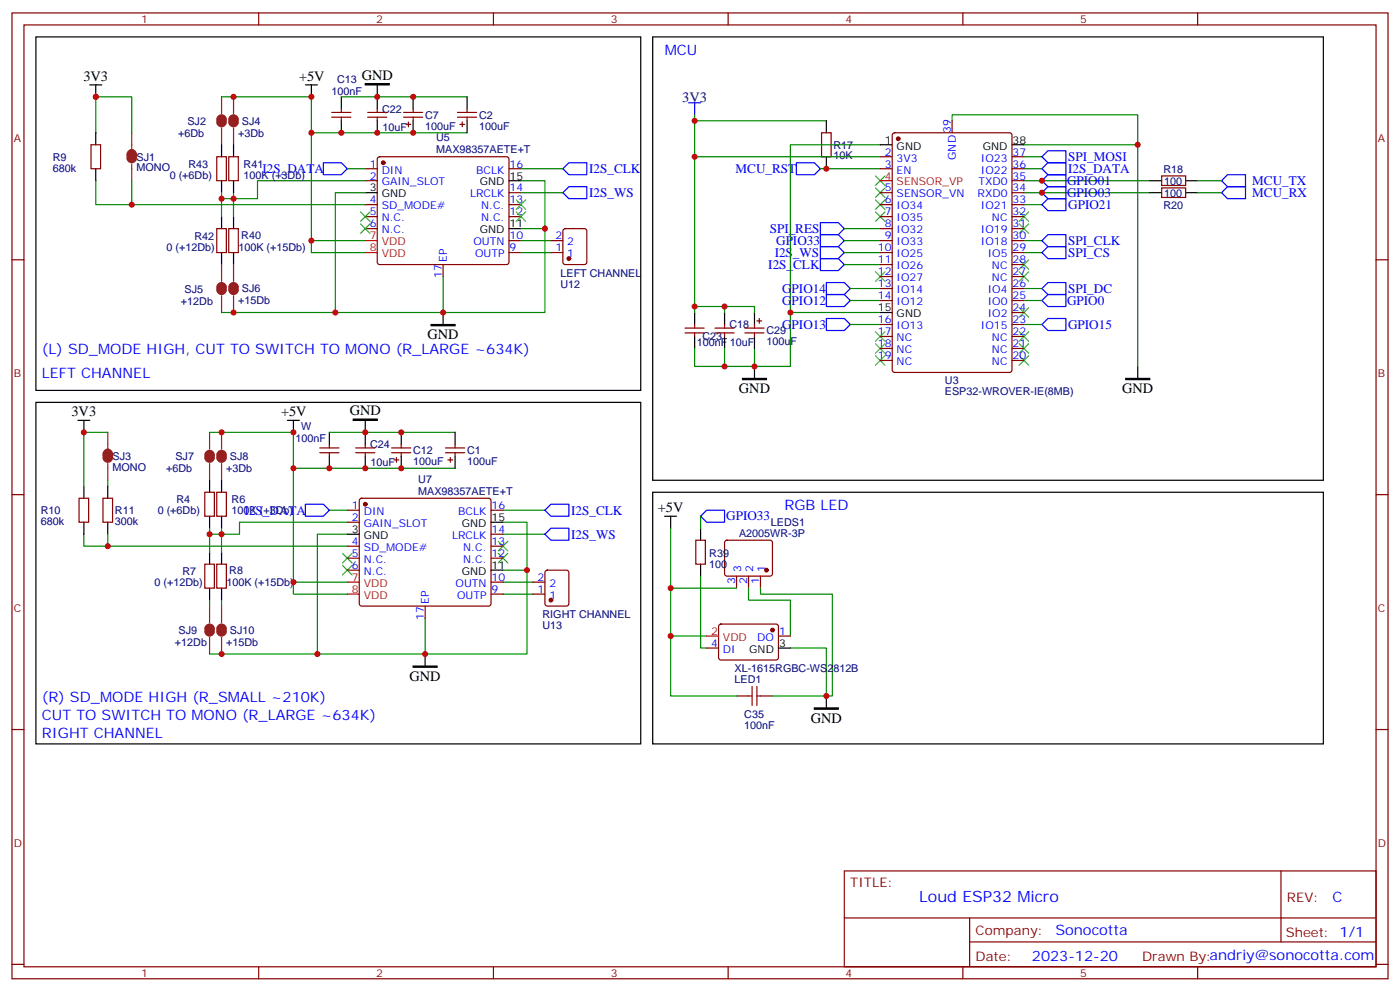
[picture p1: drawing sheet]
<svg xmlns="http://www.w3.org/2000/svg" width="412mm" height="292mm" viewBox="0 0 412 292" stroke-linecap="round" stroke-linejoin="round" font-family="sans-serif">
<g fill="none" stroke="#870000" stroke-width=".35">
<path d="M3.5 3.8h405.4v284.3h-405.4zM7.1 7.3h398.2v277.3h-398.2zM76.2 3.8v3.5M145.3 3.8v3.5M214.5 3.8v3.5M283.6 3.8v3.5M352.8 3.8v3.5M97.7 34.5h5.7M97.7 33.1h5.7M100.5 32v1.1M100.5 34.5v1.1M108.3 34.5h5.6"/>
<path d="M108.3 33.1h5.6M111.1 32v1.1M111.1 34.5v1.1M118.9 34.5h5.6M118.9 33.1h5.6M119.6 36.6h1.4M120.3 35.9v1.4M121.7 32v1.1M121.7 34.5v1.1M134.8 34.5h5.6M134.8 33.1h5.6M135.5 36.6h1.4"/>
<path d="M136.2 35.9v1.4M137.6 32v1.1M137.6 34.5v1.1M242 39.1h2.8v7h-2.8zM263.1 39.3l.4-.2h33.9l.6 .4 .1 69.4-.5 .7h-34.1l-.6-.4-.1-69.4zM280.5 35.6v3.5M26.8 42.6h2.8v7.1h-2.8zM63.9 46.1h2.8v7.1h-2.8zM67.4 46.1h2.8v7.1h-2.8zM107.6 49.7h3.5M107.6 53.2h3.5M111.4 46.3l.4-.2h37.4l.5 .2 .2 .5v30.4l-.2 .5-.5 .2h-37.4l-.5-.2-.2-.5v-30.4z"/>
<path d="M149.9 49.7h3.6M149.9 56.7h3.6M259.3 49.7h3.5M259.3 56.7h3.5M259.3 46.1h3.5M298.1 49.7h3.5M298.1 53.2h3.5M298.1 56.7h3.5M298.1 46.1h3.5M342.2 51.8h7v2.8h-7zM342.2 55.3h7v2.8h-7zM3.5 76.5h3.6"/>
<path d="M63.9 67.3h2.8v7.1h-2.8zM67.4 67.3h2.8v7.1h-2.8zM107.6 60.3h3.5M107.6 63.8h3.5M107.6 67.3h3.5M130.5 77.9v3.5M149.9 60.3h3.6M149.9 63.8h3.6M149.9 74.4h3.6M149.9 70.8h3.6M162.3 74.4h3.5M162.3 70.8h3.5"/>
<path d="M166 67.5l.5-.2h5.7l.6 .4 .1 9.5-.5 .6-5.9 .1-.6-.5-.1-9.4zM259.3 60.3h3.5M259.3 63.8h3.5M259.3 67.3h3.5M259.3 74.4h3.5M259.3 70.8h3.5M259.3 77.9h3.5M298.1 60.3h3.5M298.1 63.8h3.5M298.1 67.3h3.5M298.1 74.4h3.5M298.1 70.8h3.5"/>
<path d="M298.1 77.9h3.5M405.3 76.5h3.6M201.8 98h5.6M201.8 96.6h5.6M204.6 95.5v1.1M204.6 98v1.1M210.6 98h5.7M210.6 96.6h5.7M213.4 95.5v1.1M213.4 98v1.1M219.4 98h5.7M219.4 96.6h5.7"/>
<path d="M222.2 95.5v1.1M222.2 98v1.1M223 94.5h1.4M223.7 93.8v1.4M259.3 81.4h3.5M259.3 84.9h3.5M259.3 88.5h3.5M259.3 95.5h3.5M259.3 99.1h3.5M298.1 81.4h3.5M298.1 84.9h3.5M298.1 88.5h3.5"/>
<path d="M298.1 92h3.5M298.1 95.5h3.5M298.1 99.1h3.5M259.3 102.6h3.5M259.3 106.1h3.5M298.1 102.6h3.5M298.1 106.1h3.5M94.2 133.3h5.6M94.2 131.9h5.6M97 130.8v1.1M97 133.3v1M104.8 133.3h5.6"/>
<path d="M104.8 131.9h5.6M107.6 130.8v1.1M107.6 133.3v1M115.4 133.3h5.6M115.4 131.9h5.6M116.1 135.4h1.4M116.8 134.7v1.4M118.2 130.8v1.1M118.2 133.3v1M131.2 133.3h5.7M131.2 131.9h5.7M131.9 135.4h1.4"/>
<path d="M132.6 134.7v1.4M134.1 130.8v1.1M134.1 133.3v1M3.5 145.6h3.6M23.3 146.7h2.8v7h-2.8zM30.3 146.7h2.9v7h-2.9zM60.3 144.9h2.8v7.1h-2.8zM63.9 144.9h2.8v7.1h-2.8zM102.3 150.2h3.5M102.3 153.7h3.5M106.1 146.9l.4-.2h37.4l.5 .2 .2 .5v30.3l-.2 .5-.5 .2h-37.4l-.5-.2-.2-.5v-30.3zM144.6 150.2h3.6"/>
<path d="M144.6 157.3h3.6M205 159h2.8v7.1h-2.8zM213.7 159.2l.4-.2h12.7l.5 .2 .2 .5v9.5l-.7 .4-12.9-.1-.5-.6v-9.2zM405.3 145.6h3.6M60.3 166.1h2.8v7h-2.8zM63.9 166.1h2.8v7h-2.8zM102.3 160.8h3.5M102.3 164.3h3.5M102.3 167.9h3.5M125.2 178.4v3.6M144.6 160.8h3.6M144.6 164.3h3.6"/>
<path d="M144.6 174.9h3.6M144.6 171.4h3.6M157 174.9h3.5M157 171.4h3.5M160.7 168.1l.5-.2h5.7l.6 .4 .1 9.4-.5 .7h-5.9l-.6-.4-.1-9.4zM217 169.6v3.5M220.5 169.6v3.5M224 169.6v3.5M208.1 190.8h3.6M211.9 183.9l.5-.2 16.5 .1 .4 .6-.1 9.5-.6 .4-16.5-.1-.4-.6v-9.2zM229.3 187.3h3.5M3.5 214.8h3.6"/>
<path d="M217 204.9h3.5M224 204.9h3.5M405.3 214.8h3.6M248.7 256.4h156.6v28.2h-156.6zM377.3 256.4v20.9M248.7 270.2h156.5M285.6 277.3h119.6M285.6 270.2v14.2M3.5 283.9h3.6M76.2 284.6v3.5M145.3 284.6v3.5M214.5 284.6v3.5"/>
<path d="M283.6 284.6v3.5M352.8 284.6v3.5M405.3 283.9h3.6"/>
</g>
<g fill="#870000" stroke="#870000" stroke-width=".35">
<circle cx="112.9" cy="47.9" r=".53"/>
<circle cx="107.6" cy="148.4" r=".53"/>
<circle cx="167.6" cy="76.1" r=".53"/>
<circle cx="162.3" cy="176.7" r=".53"/>
<circle cx="264.6" cy="40.9" r=".53"/>
<circle cx="225.8" cy="167.9" r=".53"/>
<circle cx="227.5" cy="185.5" r=".53"/>
</g>
<g fill="none" stroke="#000" stroke-width=".35">
<path d="M10.6 10.9h178.1v104h-178.1zM192.3 10.9h197.5v130.5h-197.5zM26.5 25h3.5M28.2 25v3.5M28.2 39.1v3.5M90 25h3.5M91.7 25v3.5M100.5 28.5v3.5M100.5 35.6v3.5M111.1 25v7M111.1 35.6v3.5M121.7 28.5v3.5"/>
<path d="M121.7 35.6v3.5M137.6 28.5v3.5M137.6 35.6v3.5M243.4 35.6v3.5M28.2 49.7v3.5M65.3 42.6v3.5M65.3 53.2v3.5M68.8 42.6v3.5M68.8 53.2v3.5M107.6 56.7h3.5M149.9 53.2h3.6M243.4 46.1v3.6"/>
<path d="M259.3 42.6h3.5M298.1 42.6h3.5M338.7 56.7h3.5M338.7 53.2h3.5M349.2 56.7h3.6M349.2 53.2h3.6M65.3 63.8v3.5M65.3 74.4v3.5M68.8 63.8v3.5M68.8 74.4v3.5M149.9 67.3h3.6M130.5 92v3.5"/>
<path d="M204.6 92v3.5M204.6 99.1v3.5M213.4 92v3.5M213.4 99.1v3.5M222.2 92v3.5M222.2 99.1v3.5M259.3 92h3.5M10.6 118.5h178.1v100.5h-178.1zM222.2 107.9v3.5M335.1 107.9v3.5M22.9 123.8h3.6M24.7 123.8v3.5"/>
<path d="M84.7 123.8h3.5M86.4 123.8v3.5M97 127.3v3.5M97 134.3v3.6M107.6 123.8v7M107.6 134.3v3.6M118.2 127.3v3.5M118.2 134.3v3.6M134.1 127.3v3.5M134.1 134.3v3.6M24.7 143.2v3.5M24.7 153.7v3.6"/>
<path d="M31.7 143.2v3.5M31.7 153.7v3.6M61.7 141.4v3.5M61.7 152v3.5M65.3 141.4v3.5M65.3 152v3.5M102.3 157.3h3.5M144.6 153.7h3.6M192.3 144.9h197.5v74.1h-197.5zM195.8 152h3.5M197.6 152v3.5M206.4 155.5v3.5"/>
<path d="M61.7 162.6v3.5M61.7 173.1v3.6M65.3 162.6v3.5M65.3 173.1v3.6M144.6 167.9h3.6M206.4 166.1v3.5M125.2 192.5v3.6M229.3 190.8h3.5M243.4 204.9v3.5"/>
</g>
<path d="M259.3 53.2h3.5M107.6 70.8h3.5M107.6 74.4h3.5M102.3 171.4h3.5M102.3 174.9h3.5M208.1 187.3h3.6" fill="none" stroke="#f00" stroke-width=".35"/>
<g fill="none" stroke="#008700" stroke-width=".35">
<path d="M28.2 39.1v-10.6h10.6v10.6M65.3 28.5h26.4v45.9h15.9M91.7 39.1h45.9M100.5 28.5h37.1M204.6 33.8v12.3h54.7M204.6 35.6h38.8M280.5 35.6v-1.8h54.6v74.1M28.2 53.2v7.1h79.4M38.8 53.2v7.1M65.3 58.5h3.5v5.3M65.3 56.7v7.1M102.3 49.7h5.3"/>
<path d="M107.6 56.7h-8.8v35.3h31.7v-10.6M107.6 53.2h-31.8v5.3h-7v-1.8M153.5 53.2h7v14.1M153.5 49.7h12.3M153.5 56.7h12.3M204.6 46.1v45.9M241.7 49.7h17.6M259.3 42.6h-26.5v49.4M301.6 49.7h5.3M301.6 56.7h37.1M301.6 46.1h5.3M301.6 53.2h37.1"/>
<path d="M301.6 42.6h33.5M352.8 56.7h7M352.8 53.2h7M91.7 70.8h15.9M153.5 67.3h7v24.7h-30M153.5 70.8h8.8M153.5 74.4h8.8M248.7 70.8h10.6M248.7 77.9h10.6M248.7 74.4h10.6M248.7 67.3h10.6M301.6 70.8h5.3"/>
<path d="M301.6 74.4h5.3M301.6 60.3h5.3M65.3 92h33.5M204.6 90.2h8.8v1.8M213.4 90.2h8.8v1.8M250.5 84.9h8.8M250.5 88.5h8.8M250.5 95.5h8.8M259.3 92h-26.5v15.9h-10.6v-5.3M301.6 84.9h5.3M301.6 88.5h5.3M301.6 95.5h5.3"/>
<path d="M204.6 102.6v5.3h8.8M213.4 102.6v5.3h8.8M31.7 127.3h-7v15.9M61.7 127.3h24.7v47.6h15.9M86.4 137.9h47.7M97 127.3h37.1M24.7 157.3v3.5h77.6M31.7 141.4v1.8M31.7 157.3v3.5M61.7 155.5v7.1M65.3 155.5v7.1M97 150.2h5.3"/>
<path d="M102.3 153.7h-31.7v3.6h-8.9M102.3 157.3h-8.8v35.2h31.7v-10.5M148.2 153.7h7v14.2M148.2 150.2h12.3M148.2 157.3h12.3M197.6 155.5v17.6h19.4M206.4 152v3.5M61.7 176.7v1.7M65.3 176.7v1.7M86.4 171.4h15.9M148.2 167.9h7v24.6h-30M148.2 174.9h8.8"/>
<path d="M148.2 171.4h8.8M197.6 173.1v31.8h19.4M206.4 169.6v21.2h1.7M220.5 173.1v3.6h12.3v10.6M224 173.1v1.8h21.2v30h-1.8M61.7 192.5h31.8M197.6 187.3h10.5M232.8 190.8h10.6v14.1h-15.9"/>
</g>
<g fill="none" stroke="#3c3" stroke-width=".35">
<path d="M152 58.8l2.9 2.9M154.9 58.8l-2.9 2.9M257.9 58.8l2.8 2.9M257.9 51.8l2.8 2.8M257.9 55.3l2.8 2.8M260.7 58.8l-2.8 2.9M260.7 51.8l-2.8 2.8M260.7 55.3l-2.8 2.8M106.2 65.9l2.8 2.8M106.2 62.4l2.8 2.8M109 65.9l-2.8 2.8M109 62.4l-2.8 2.8"/>
<path d="M152 62.4l2.9 2.8M154.9 62.4l-2.9 2.8M257.9 62.4l2.8 2.8M260.7 62.4l-2.8 2.8M300.2 65.9l2.8 2.8M300.2 62.4l2.8 2.8M300.2 76.5l2.8 2.8M303 65.9l-2.8 2.8M303 62.4l-2.8 2.8M303 76.5l-2.8 2.8M257.9 80l2.8 2.8M257.9 97.6l2.8 2.9"/>
<path d="M260.7 80l-2.8 2.8M260.7 97.6l-2.8 2.9M300.2 90.6l2.8 2.8M300.2 97.6l2.8 2.9M300.2 80l2.8 2.8M303 90.6l-2.8 2.8M303 97.6l-2.8 2.9M303 80l-2.8 2.8M257.9 104.7l2.8 2.8M257.9 101.2l2.8 2.8M260.7 104.7l-2.8 2.8M260.7 101.2l-2.8 2.8"/>
<path d="M300.2 101.2l2.8 2.8M300.2 104.7l2.8 2.8M303 101.2l-2.8 2.8M303 104.7l-2.8 2.8M146.8 159.4l2.8 2.8M149.6 159.4l-2.8 2.8M100.9 162.9l2.8 2.8M100.9 166.4l2.8 2.9M103.7 162.9l-2.8 2.8M103.7 166.4l-2.8 2.9M146.8 162.9l2.8 2.8M149.6 162.9l-2.8 2.8"/>
</g>
<g fill="none" stroke="#00f" stroke-width=".35">
<path d="M202.8 30.3h3.6M204.6 30.3v3.5M95.2 47.9h5.3l1.8 1.8-1.8 1.7h-5.3zM165.8 49.7l1.8-1.8h5.3v3.5h-5.3zM167.6 55h5.3v3.5h-5.3l-1.8-1.8zM234.6 47.9h5.3l1.8 1.8-1.8 1.7h-5.3zM306.9 46.1l1.8-1.7h5.3v3.5h-5.3zM306.9 49.7l1.8-1.8h5.3v3.5h-5.3zM306.9 53.2l1.8-1.8h5.3v3.6h-5.3zM306.9 56.7l1.8-1.7h5.3v3.5h-5.3zM359.8 53.2l1.8-1.8h5.3v3.6h-5.3zM361.6 55h5.3v3.5h-5.3l-1.8-1.8z"/>
<path d="M241.7 65.5h5.2l1.8 1.8-1.8 1.8h-5.2zM241.7 76.1h5.2l1.8 1.8-1.8 1.8h-5.2zM241.7 72.6h5.2l1.8 1.8-1.8 1.7h-5.2zM241.7 69.1h5.2l1.8 1.7-1.8 1.8h-5.2zM306.9 60.3l1.8-1.8h5.3v3.5h-5.3zM306.9 74.4l1.8-1.8h5.3v3.5h-5.3zM306.9 70.8l1.8-1.7h5.3v3.5h-5.3zM243.4 83.2h5.3l1.8 1.7-1.8 1.8h-5.3zM243.4 86.7h5.3l1.8 1.8-1.8 1.7h-5.3zM243.4 93.8h5.3l1.8 1.7-1.8 1.8h-5.3zM306.9 84.9l1.8-1.7h5.3v3.5h-5.3zM306.9 95.5l1.8-1.7h5.3v3.5h-5.3z"/>
<path d="M306.9 88.5l1.8-1.8h5.3v3.5h-5.3zM90 148.4h5.2l1.8 1.8-1.8 1.8h-5.2zM160.5 157.3l1.8-1.8h5.3v3.5h-5.3zM160.5 150.2l1.8-1.8h5.3v3.6h-5.3zM206.4 152l1.7-1.8h5.3v3.5h-5.3z"/>
</g>
<path d="M107.6 24.6h7.1v.4h-7.1zM127 95.5h7.1v.4h-7.1zM218.7 111.4h7.1v.4h-7.1zM331.6 111.4h7.1v.4h-7.1zM104.1 123.4h7v.4h-7zM121.7 196.1h7.1v.3h-7.1zM239.9 208.4h7v.4h-7z" fill="#000" stroke="#000" stroke-width=".35"/>
<g fill="none" stroke="#8c2424" stroke-width="1.8">
<path d="M64.6 35.2a.71 .71 0 0 1 .7-.7 .71 .71 0 0 1 .7 .7M64.6 35.9a.71 .71 0 0 0 .7 .7 .71 .71 0 0 0 .7-.7M68.1 35.2a.71 .71 0 0 1 .7-.7 .71 .71 0 0 1 .7 .7M68.1 35.9a.71 .71 0 0 0 .7 .7 .71 .71 0 0 0 .7-.7M38.1 45.8a.76 .76 0 0 1 .7-1.1 .76 .76 0 0 1 .7 1.1M38.1 46.5a.71 .71 0 0 0 .7 .7 .71 .71 0 0 0 .7-.7M64.6 84.6a.71 .71 0 0 1 .7-.7 .71 .71 0 0 1 .7 .7M64.6 85.3a.71 .71 0 0 0 .7 .7 .71 .71 0 0 0 .7-.7M68.1 84.6a.71 .71 0 0 1 .7-.7 .71 .71 0 0 1 .7 .7M68.1 85.3a.71 .71 0 0 0 .7 .7 .71 .71 0 0 0 .7-.7M31 134a.76 .76 0 0 1 .8-1.1 .76 .76 0 0 1 .7 1.1M31 134.7a.71 .71 0 0 0 .8 .7 .71 .71 0 0 0 .7-.7"/>
<path d="M61 134a.71 .71 0 0 1 .7-.7 .71 .71 0 0 1 .7 .7M61 134.7a.71 .71 0 0 0 .7 .7 .71 .71 0 0 0 .7-.7M64.6 134a.71 .71 0 0 1 .7-.7 .71 .71 0 0 1 .7 .7M64.6 134.7a.71 .71 0 0 0 .7 .7 .71 .71 0 0 0 .7-.7M61 185.1a.71 .71 0 0 1 .7-.7 .71 .71 0 0 1 .7 .7M61 185.8a.71 .71 0 0 0 .7 .7 .71 .71 0 0 0 .7-.7M64.6 185.1a.71 .71 0 0 1 .7-.7 .71 .71 0 0 1 .7 .7M64.6 185.8a.71 .71 0 0 0 .7 .7 .71 .71 0 0 0 .7-.7"/>
</g>
<g fill="none" stroke="#8c2424" stroke-width=".35">
<path d="M38.8 39.1v4.9M65.3 28.5v4.9M65.3 37.7v4.9M68.8 28.5v4.9M68.8 37.7v4.9M38.8 44.7v2.5M38.8 48.3v4.9M65.3 77.9v4.9M68.8 77.9v4.9M65.3 87.1v4.9M68.8 87.1v4.9M31.7 127.3v4.9"/>
<path d="M31.7 132.9v2.5M31.7 136.5v4.9M61.7 127.3v4.9M61.7 136.5v4.9M65.3 127.3v4.9M65.3 136.5v4.9M61.7 178.4v5M65.3 178.4v5M61.7 187.6v4.9M65.3 187.6v4.9"/>
</g>
<path d="M220.5 204.9h1M221.5 202.1v5.6M223 202.1v5.6M223 204.9h1" fill="none" stroke="#a10000" stroke-width=".35"/>
<g fill="#c00">
<circle cx="91.7" cy="70.8" r=".88"/>
<circle cx="130.5" cy="92" r=".88"/>
<circle cx="160.5" cy="67.3" r=".88"/>
<circle cx="155.2" cy="167.9" r=".88"/>
<circle cx="125.2" cy="192.5" r=".88"/>
<circle cx="86.4" cy="171.4" r=".88"/>
<circle cx="86.4" cy="137.9" r=".88"/>
<circle cx="97" cy="137.9" r=".88"/>
<circle cx="107.6" cy="127.3" r=".88"/>
<circle cx="91.7" cy="39.1" r=".88"/>
<circle cx="100.5" cy="39.1" r=".88"/>
<circle cx="107.6" cy="137.9" r=".88"/>
<circle cx="86.4" cy="127.3" r=".88"/>
<circle cx="91.7" cy="28.5" r=".88"/>
<circle cx="111.1" cy="28.5" r=".88"/>
<circle cx="111.1" cy="39.1" r=".88"/>
<circle cx="118.2" cy="127.3" r=".88"/>
<circle cx="118.2" cy="137.9" r=".88"/>
<circle cx="121.7" cy="28.5" r=".88"/>
<circle cx="121.7" cy="39.1" r=".88"/>
<circle cx="98.8" cy="92" r=".88"/>
<circle cx="68.8" cy="92" r=".88"/>
<circle cx="93.5" cy="192.5" r=".88"/>
<circle cx="65.3" cy="192.5" r=".88"/>
<circle cx="65.3" cy="157.3" r=".88"/>
<circle cx="61.7" cy="157.3" r=".88"/>
<circle cx="68.8" cy="58.5" r=".88"/>
<circle cx="65.3" cy="58.5" r=".88"/>
<circle cx="68.8" cy="28.5" r=".88"/>
<circle cx="38.8" cy="60.3" r=".88"/>
<circle cx="28.2" cy="28.5" r=".88"/>
<circle cx="65.3" cy="127.3" r=".88"/>
<circle cx="24.7" cy="127.3" r=".88"/>
<circle cx="31.8" cy="160.8" r=".88"/>
<circle cx="204.6" cy="35.6" r=".88"/>
<circle cx="243.4" cy="49.7" r=".88"/>
<circle cx="232.8" cy="92" r=".88"/>
<circle cx="335.1" cy="42.6" r=".88"/>
<circle cx="306.9" cy="53.2" r=".88"/>
<circle cx="306.9" cy="56.7" r=".88"/>
<circle cx="213.4" cy="90.2" r=".88"/>
<circle cx="213.4" cy="107.9" r=".88"/>
<circle cx="222.3" cy="107.9" r=".88"/>
<circle cx="204.6" cy="90.2" r=".88"/>
<circle cx="204.6" cy="46.1" r=".88"/>
<circle cx="243.4" cy="204.9" r=".88"/>
<circle cx="197.6" cy="187.3" r=".88"/>
<circle cx="197.6" cy="173.1" r=".88"/>
</g>
<text font-size="4.6" fill="#00f" x="270.8" y="265.4">Loud ESP32 Micro</text>
<g font-size="4.2" fill="#00f">
<text x="195.8" y="16.2">MCU</text>
<text x="12.3" y="104.4">(L) SD_MODE HIGH, CUT TO SWITCH TO MONO (R_LARGE ~634K)</text>
<text x="12.3" y="111.4">LEFT CHANNEL</text>
<text x="231.1" y="150.2">RGB LED</text>
<text x="12.3" y="206.7">(R) SD_MODE HIGH (R_SMALL ~210K)</text>
<text x="12.3" y="211.9">CUT TO SWITCH TO MONO (R_LARGE ~634K)</text>
<text x="12.3" y="217.2">RIGHT CHANNEL</text>
<text x="392.5" y="265.7">C</text>
<text x="310.9" y="275.2">Sonocotta</text>
<text x="304" y="283">2023-12-20</text>
</g>
<g font-size="4.2">
<text x="24.6" y="23.8">3V3</text>
<text x="88.1" y="23.8">+5V</text>
<text x="106.5" y="23.4">GND</text>
<text x="125.9" y="99.9">GND</text>
<text x="217.7" y="115.7">GND</text>
<text x="330.6" y="115.7">GND</text>
<text x="21.1" y="122.6">3V3</text>
<text x="82.8" y="122.6">+5V</text>
<text x="103" y="122.2">GND</text>
<text x="193.8" y="150.8">+5V</text>
<text x="120.6" y="200.5">GND</text>
<text x="238.8" y="212.8">GND</text>
</g>
<text font-size="4.2" fill="#000080" x="201" y="30">3V3</text>
<g font-size="3.9" fill="#00f">
<text x="314.7" y="47.3">SPI_MOSI</text>
<text x="77.4" y="50.9">I2S_DATA</text>
<text x="173.6" y="50.9">I2S_CLK</text>
<text x="216.7" y="50.9">MCU_RST</text>
<text x="314.7" y="50.9">I2S_DATA</text>
<text x="173.6" y="58">I2S_WS</text>
<text x="314.3" y="54.5">GPIO01</text>
<text x="314.3" y="58">GPIO03</text>
<text x="368.9" y="54.4">MCU_TX</text>
<text x="368.9" y="57.9">MCU_RX</text>
<text x="314.7" y="61.6">GPIO21</text>
<text x="226.7" y="68.6">SPI_RES</text>
<text x="228.2" y="75.6">I2S_WS</text>
<text x="228.6" y="72.1">GPIO33</text>
<text x="314.7" y="75.6">SPI_CS</text>
<text x="314.7" y="72">SPI_CLK</text>
<text x="226.3" y="79.2">I2S_CLK</text>
<text x="230.4" y="86.2">GPIO14</text>
<text x="230.4" y="89.7">GPIO12</text>
<text x="314.3" y="89.8">GPIO0</text>
<text x="314.7" y="86.1">SPI_DC</text>
<text x="230.4" y="96.8">GPIO13</text>
<text x="314.6" y="96.8">GPIO15</text>
<text x="72.1" y="151.5">I2S_DATA</text>
<text x="168.3" y="151.5">I2S_CLK</text>
<text x="213.9" y="153.1">GPIO33</text>
<text x="168.3" y="158.5">I2S_WS</text>
</g>
<g font-size="3.9" fill="#800">
<text x="250.5" y="261">TITLE:</text>
<text x="379.1" y="265.7">REV:</text>
<text x="287.4" y="275.2">Company:</text>
<text x="378.7" y="275.8">Sheet: 1/1</text>
<text x="287.4" y="282.9">Date:</text>
<text x="336.4" y="282.9">Draw</text>
<text x="346.6" y="282.9">n By:andriy@sonocotta.com</text>
</g>
<g font-size="3.2" fill="#800">
<text x="41.6" y="6.8">1</text>
<text x="110.8" y="6.8">2</text>
<text x="179.9" y="6.8">3</text>
<text x="249.1" y="6.8">4</text>
<text x="318.2" y="6.8">5</text>
<text x="4.1" y="41.9">A</text>
<text x="405.9" y="41.9">A</text>
<text x="4.1" y="111.1">B</text>
<text x="405.9" y="111.1">B</text>
<text x="4.1" y="180.2">C</text>
<text x="405.9" y="180.2">C</text>
<text x="4.1" y="249.3">D</text>
<text x="405.9" y="249.3">D</text>
<text x="41.6" y="287.6">1</text>
<text x="110.8" y="287.6">2</text>
<text x="179.9" y="287.6">3</text>
<text x="249.1" y="287.6">4</text>
<text x="318.2" y="287.6">5</text>
</g>
<g font-size="3.2" fill="#000080">
<text x="97.6" y="27.9">100nF</text>
<text x="99.3" y="24.4">C13</text>
<text x="112.5" y="33.2">C22</text>
<text x="125.2" y="34.9">C7</text>
<text x="141.1" y="34.9">C2</text>
<text x="52.5" y="40.3">+6Db</text>
<text x="55.2" y="36.7">SJ2</text>
<text x="70.2" y="40.2">+3Db</text>
<text x="71.2" y="36.7">SJ4</text>
<text x="112.7" y="38.5">10uF</text>
<text x="125.2" y="38.1">100uF</text>
<text x="128.5" y="41.7">U5</text>
<text x="141.1" y="38.1">100uF</text>
<text x="15.5" y="47.3">R9</text>
<text x="40.2" y="47.3">SJ1</text>
<text x="128.5" y="45">MAX98357AETE+T</text>
<text x="245.5" y="46.9">10K</text>
<text x="245.5" y="43.8">R17</text>
<text x="15.5" y="50.5">680k</text>
<text x="40.2" y="50.4">MONO</text>
<text x="50" y="52.6">0 (+6Db)</text>
<text x="55.5" y="49.3">R43</text>
<text x="71.8" y="52.6">100K (+3Db)</text>
<text x="71.8" y="49.4">R41</text>
<text x="342.7" y="50.8">R18</text>
<text x="343" y="54.3">100</text>
<text x="343" y="57.9">100</text>
<text x="342.7" y="61.4">R20</text>
<text x="57.3" y="70.5">R42</text>
<text x="71.1" y="70.2">R40</text>
<text x="49.1" y="73.8">0 (+12Db)</text>
<text x="70.2" y="73.8">100K (+15Db)</text>
<text x="165.1" y="81.4">LEFT CHANNEL</text>
<text x="53.3" y="89.6">+12Db</text>
<text x="54.4" y="86.1">SJ5</text>
<text x="70.2" y="89.6">+15Db</text>
<text x="71.2" y="86.1">SJ6</text>
<text x="165.1" y="84.7">U12</text>
<text x="205.2" y="102">100nF</text>
<text x="206.9" y="100.2">C23</text>
<text x="214.9" y="96.7">C18</text>
<text x="215" y="102">10uF</text>
<text x="225.8" y="101.6">100uF</text>
<text x="225.8" y="98.4">C29</text>
<text x="278.4" y="112.9">U3</text>
<text x="278.4" y="116.2">ESP32-WROVER-IE(8MB)</text>
<text x="87.1" y="130.2">100nF</text>
<text x="88.7" y="126.7">W</text>
<text x="109" y="132">C24</text>
<text x="33.2" y="135.5">SJ3</text>
<text x="51.7" y="135.5">SJ7</text>
<text x="67.7" y="135.5">SJ8</text>
<text x="109.1" y="137.2">10uF</text>
<text x="121.7" y="136.9">100uF</text>
<text x="121.7" y="133.7">C12</text>
<text x="137.6" y="136.9">100uF</text>
<text x="137.6" y="133.7">C1</text>
<text x="33.2" y="138.6">MONO</text>
<text x="48.9" y="139">+6Db</text>
<text x="66.7" y="139">+3Db</text>
<text x="123.2" y="142.2">U7</text>
<text x="52" y="148.1">R4</text>
<text x="68.2" y="148.2">R6</text>
<text x="123.2" y="145.6">MAX98357AETE+T</text>
<text x="12" y="154.6">680k</text>
<text x="12" y="151.4">R10</text>
<text x="33.9" y="154.7">300k</text>
<text x="33.9" y="151.3">R11</text>
<text x="46.5" y="151.4">0 (+6Db)</text>
<text x="68.2" y="151.4">100K (+3Db)</text>
<text x="227.1" y="154.9">LEDS1</text>
<text x="217.7" y="158.1">A2005WR-3P</text>
<text x="208.9" y="167.3">100</text>
<text x="208.9" y="164">R39</text>
<text x="45.6" y="172.6">0 (+12Db)</text>
<text x="53.8" y="169.3">R7</text>
<text x="66.7" y="172.5">100K (+15Db)</text>
<text x="67.5" y="169">R8</text>
<text x="159.8" y="182">RIGHT CHANNEL</text>
<text x="159.8" y="185.2">U13</text>
<text x="51.5" y="190.2">+12Db</text>
<text x="52.6" y="186.6">SJ9</text>
<text x="66.7" y="190.1">+15Db</text>
<text x="67.7" y="186.6">SJ10</text>
<text x="216.4" y="197.8">XL-1615RGBC-WS2812B</text>
<text x="216.4" y="201">LED1</text>
<text x="219.2" y="214.6">100nF</text>
<text x="219.2" y="211.3">C35</text>
</g>
<g font-size="3.2" fill="#00f">
<text x="280.1" y="39.1" transform="rotate(-90 280.1 39.1)">39</text>
<text x="260.6" y="45.8">2</text>
<text x="264.1" y="47.6">3V3</text>
<text x="281.5" y="47.1" transform="rotate(-90 281.5 47.1)">GND</text>
<text x="288.9" y="47.6">IO23</text>
<text x="298.3" y="45.8">37</text>
<text x="108.9" y="49.3">1</text>
<text x="108.9" y="52.8">2</text>
<text x="112.4" y="51.1">DIN</text>
<text x="140.3" y="51.1">BCLK</text>
<text x="150.1" y="49.3">16</text>
<text x="260.6" y="49.3">3</text>
<text x="264.1" y="51.1">EN</text>
<text x="288.9" y="51.1">IO22</text>
<text x="298.3" y="49.3">36</text>
<text x="298.3" y="52.8">35</text>
<text x="108.9" y="59.9">4</text>
<text x="112.4" y="54.6">GAIN_SLOT</text>
<text x="138.5" y="58.1">LRCLK</text>
<text x="150.1" y="59.9">13</text>
<text x="150.1" y="56.4">14</text>
<text x="260.6" y="59.9">6</text>
<text x="260.6" y="56.4">5</text>
<text x="264.1" y="58.1">SENSOR_VN</text>
<text x="287.9" y="58.1">RXD0</text>
<text x="288.2" y="54.6">TXD0</text>
<text x="298.3" y="56.4">34</text>
<text x="298.3" y="59.9">33</text>
<text x="108.9" y="63.4">5</text>
<text x="112.4" y="61.7">SD_MODE#</text>
<text x="112.4" y="65.2">N.C.</text>
<text x="141.7" y="65.2">N.C.</text>
<text x="141.7" y="61.7">N.C.</text>
<text x="150.1" y="63.4">12</text>
<text x="260.6" y="63.4">7</text>
<text x="264.1" y="65.2">IO35</text>
<text x="264.1" y="61.7">IO34</text>
<text x="288.9" y="61.7">IO21</text>
<text x="292.2" y="65.2">NC</text>
<text x="298.3" y="63.4">32</text>
<text x="108.9" y="67">6</text>
<text x="112.4" y="68.7">N.C.</text>
<text x="150.1" y="70.5">10</text>
<text x="163.6" y="70.5">2</text>
<text x="260.6" y="70.5">9</text>
<text x="260.6" y="67">8</text>
<text x="264.1" y="68.7">IO32</text>
<text x="288.9" y="68.7">IO19</text>
<text x="298.3" y="67">31</text>
<text x="298.3" y="70.5">30</text>
<text x="131.6" y="77.2" transform="rotate(-90 131.6 77.2)">EP</text>
<text x="139.5" y="72.2">OUTN</text>
<text x="139.9" y="75.8">OUTP</text>
<text x="150.1" y="74">9</text>
<text x="163.6" y="74">1</text>
<text x="167.1" y="75.8">1</text>
<text x="167.1" y="72.2">2</text>
<text x="258.6" y="77.5">11</text>
<text x="258.6" y="74">10</text>
<text x="264.1" y="75.8">IO25</text>
<text x="264.1" y="72.2">IO33</text>
<text x="288.9" y="72.2">IO18</text>
<text x="290.9" y="75.8">IO5</text>
<text x="298.3" y="74">29</text>
<text x="298.3" y="77.5">28</text>
<text x="130.2" y="81.9" transform="rotate(-90 130.2 81.9)">17</text>
<text x="258.6" y="81.1">12</text>
<text x="264.1" y="82.8">IO27</text>
<text x="264.1" y="79.3">IO26</text>
<text x="292.2" y="79.3">NC</text>
<text x="292.2" y="82.8">NC</text>
<text x="298.3" y="81.1">27</text>
<text x="258.6" y="88.1">14</text>
<text x="258.6" y="84.6">13</text>
<text x="264.1" y="89.9">IO12</text>
<text x="264.1" y="86.4">IO14</text>
<text x="290.9" y="86.4">IO4</text>
<text x="290.9" y="89.9">IO0</text>
<text x="298.3" y="84.6">26</text>
<text x="298.3" y="88.1">25</text>
<text x="258.6" y="95.2">16</text>
<text x="290.9" y="93.4">IO2</text>
<text x="298.3" y="91.7">24</text>
<text x="298.3" y="95.2">23</text>
<text x="258.6" y="98.7">17</text>
<text x="264.1" y="100.5">NC</text>
<text x="264.1" y="96.9">IO13</text>
<text x="288.9" y="96.9">IO15</text>
<text x="292.2" y="100.5">NC</text>
<text x="298.3" y="98.7">22</text>
<text x="258.6" y="105.8">19</text>
<text x="258.6" y="102.2">18</text>
<text x="264.1" y="107.5">NC</text>
<text x="264.1" y="104">NC</text>
<text x="292.2" y="104">NC</text>
<text x="292.2" y="107.5">NC</text>
<text x="298.3" y="102.2">21</text>
<text x="298.3" y="105.8">20</text>
<text x="103.6" y="149.9">1</text>
<text x="144.8" y="149.9">16</text>
<text x="103.6" y="153.4">2</text>
<text x="107.1" y="151.6">DIN</text>
<text x="107.1" y="155.2">GAIN_SLOT</text>
<text x="135" y="151.6">BCLK</text>
<text x="103.6" y="160.4">4</text>
<text x="133.2" y="158.7">LRCLK</text>
<text x="144.8" y="160.4">13</text>
<text x="144.8" y="156.9">14</text>
<text x="103.6" y="164">5</text>
<text x="103.6" y="167.5">6</text>
<text x="107.1" y="162.2">SD_MODE#</text>
<text x="107.1" y="165.7">N.C.</text>
<text x="136.4" y="165.7">N.C.</text>
<text x="136.4" y="162.2">N.C.</text>
<text x="144.8" y="164">12</text>
<text x="107.1" y="169.3">N.C.</text>
<text x="134.2" y="172.8">OUTN</text>
<text x="144.8" y="171">10</text>
<text x="158.3" y="171">2</text>
<text x="161.8" y="172.8">2</text>
<text x="216.6" y="171.8" transform="rotate(-90 216.6 171.8)">3</text>
<text x="218.4" y="168.3" transform="rotate(-90 218.4 168.3)">3</text>
<text x="220.1" y="171.8" transform="rotate(-90 220.1 171.8)">2</text>
<text x="221.9" y="168.3" transform="rotate(-90 221.9 168.3)">2</text>
<text x="223.7" y="171.8" transform="rotate(-90 223.7 171.8)">1</text>
<text x="225.4" y="168.3" transform="rotate(-90 225.4 168.3)">1</text>
<text x="126.3" y="177.7" transform="rotate(-90 126.3 177.7)">EP</text>
<text x="134.6" y="176.3">OUTP</text>
<text x="144.8" y="174.6">9</text>
<text x="158.3" y="174.6">1</text>
<text x="161.8" y="176.3">1</text>
<text x="124.9" y="182.5" transform="rotate(-90 124.9 182.5)">17</text>
<text x="209.5" y="190.4">4</text>
<text x="223.1" y="188.7">DO</text>
<text x="229.5" y="186.9">1</text>
<text x="213" y="192.2">DI</text>
</g>
<g font-size="3.2">
<text x="260.6" y="42.3">1</text>
<text x="264.1" y="44">GND</text>
<text x="289.5" y="44">GND</text>
<text x="298.3" y="42.3">38</text>
<text x="150.1" y="52.8">15</text>
<text x="108.9" y="56.4">3</text>
<text x="112.4" y="58.1">GND</text>
<text x="141.3" y="54.6">GND</text>
<text x="141.3" y="68.7">GND</text>
<text x="150.1" y="67">11</text>
<text x="258.6" y="91.7">15</text>
<text x="264.1" y="93.4">GND</text>
<text x="136.1" y="155.2">GND</text>
<text x="144.8" y="153.4">15</text>
<text x="103.6" y="156.9">3</text>
<text x="107.1" y="158.7">GND</text>
<text x="144.8" y="167.5">11</text>
<text x="136.1" y="169.3">GND</text>
<text x="229.5" y="190.4">3</text>
<text x="220.7" y="192.2">GND</text>
</g>
<g font-size="3.2" fill="#f00">
<text x="260.6" y="52.8">4</text>
<text x="264.1" y="54.6">SENSOR_VP</text>
<text x="108.9" y="70.5">7</text>
<text x="108.9" y="74">8</text>
<text x="112.4" y="72.2">VDD</text>
<text x="112.4" y="75.8">VDD</text>
<text x="103.6" y="171">7</text>
<text x="107.1" y="172.8">VDD</text>
<text x="103.6" y="174.6">8</text>
<text x="107.1" y="176.3">VDD</text>
<text x="209.5" y="186.9">2</text>
<text x="213" y="188.7">VDD</text>
</g>
</svg>
